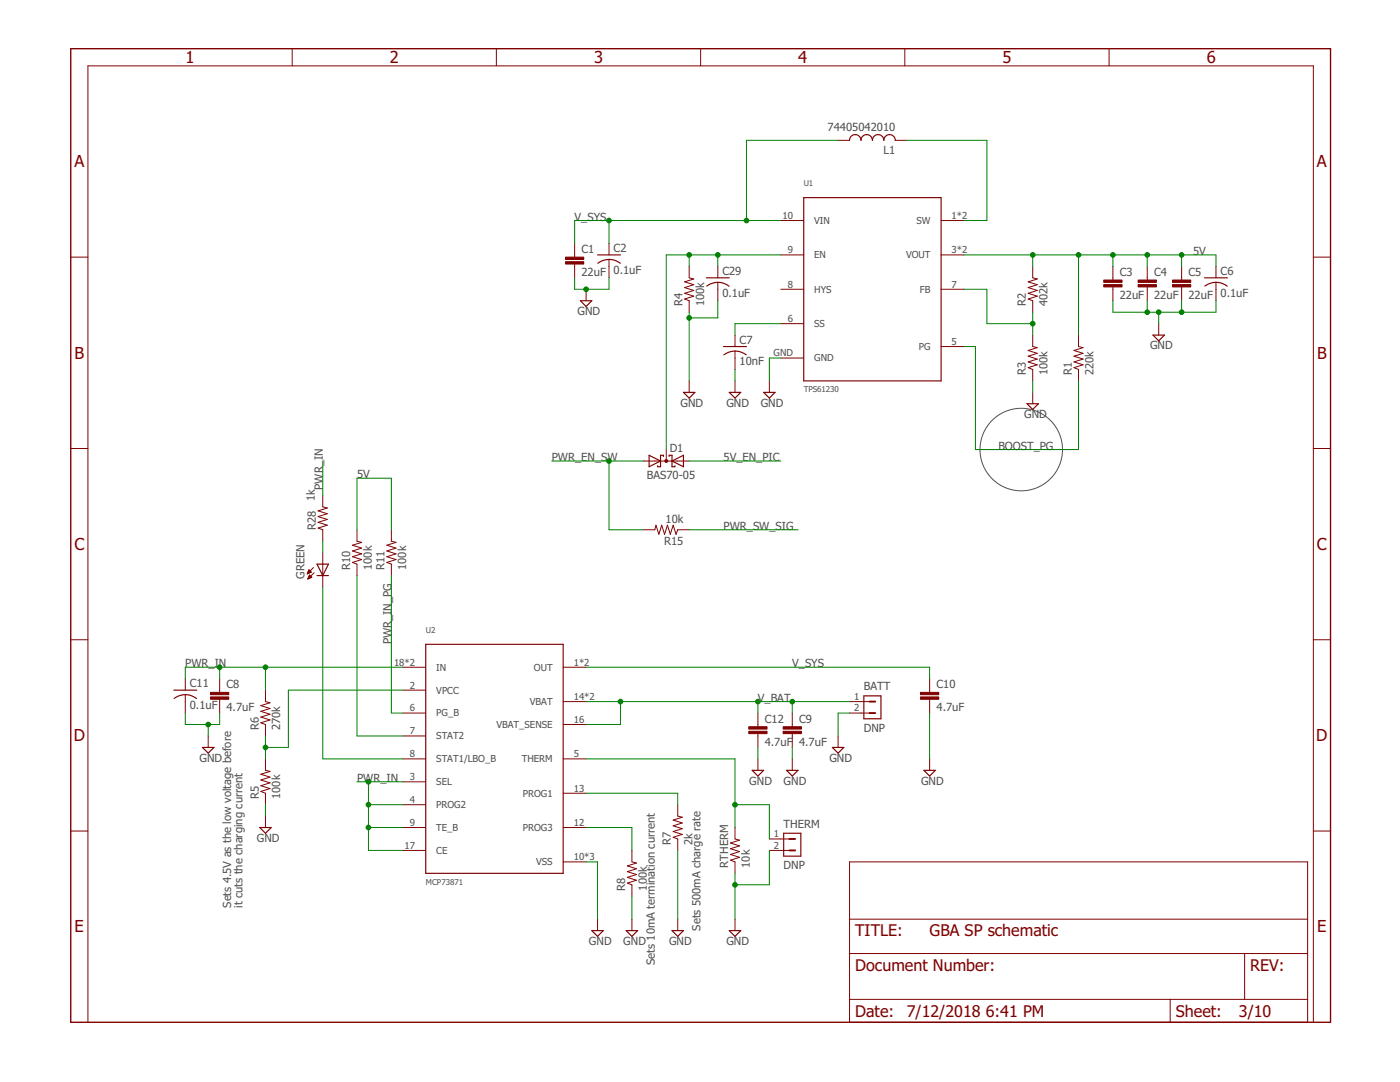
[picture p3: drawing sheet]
<svg xmlns="http://www.w3.org/2000/svg" width="279mm" height="216mm" viewBox="0 0 279 216" stroke-linecap="round" stroke-linejoin="round" font-family="sans-serif">
<circle cx="203.8" cy="89.7" r="8.2" fill="none" stroke="#505050" stroke-width=".2"/>
<path d="M14.1 9.7h251.4v194.3h-251.4z" fill="none" stroke="#800000" stroke-width=".28"/>
<g fill="none" stroke="#800000" stroke-width=".2">
<path d="M58.3 9.7v3.4M99.1 9.7v3.4M139.8 9.7v3.4M180.6 9.7v3.4M221.3 9.7v3.4M167.3 28h2.2M178.7 28h2.3M14.1 51.3h3.4M114.7 48.6v2.7M114.7 52.7v2.7M117 57.7v2.3M121.5 48.6v2.3"/>
<path d="M121.5 51.8v3.6M137.5 53.1v2.3l1 .3-1.9 .5 1.9 .6-1.9 .6 1.9 .6-1.9 .5 1.9 .6-1.9 .6 .9 .3v2.3M143.3 53.1v2.3M143.3 56.3v3.7M155.8 44h4.6M155.8 50.9h4.6M155.8 57.7h4.6M187.8 44h4.6M187.8 50.9h4.6M187.8 57.7h4.6M206.1 53.1v2.3l.9 .3-1.8 .5 1.8 .6-1.8 .6 1.8 .6-1.8 .5 1.8 .6-1.8 .6 .9 .3v2.3M222.1 53.1v2.8"/>
<path d="M222.1 57.3v2.7M229 53.1v2.8M229 57.3v2.7M235.8 53.1v2.8M235.8 57.3v2.7M242.7 53.1v2.3M242.7 56.3v3.7M262.1 51.3h3.4M137.5 76v2.3M146.7 66.9v2.3M146.7 70.1v3.6M146.7 76v2.3"/>
<path d="M153.5 76v2.3M155.8 64.6h4.6M155.8 71.4h4.6M187.8 69.2h4.6M206.1 66.9v2.3l.9 .2-1.8 .5 1.8 .6-1.8 .6 1.8 .5-1.8 .6 1.8 .6-1.8 .6 .9 .3v2.3M206.1 78.3v2.3M215.2 66.9v2.3l1 .2-1.9 .5 1.9 .6-1.9 .6 1.9 .5-1.9 .6 1.9 .6-1.9 .6 .9 .3v2.3M231.2 64.6v2.3M14.1 89.5h3.4M64.4 98.8v2.3l.9 .3-1.8 .5 1.8 .6-1.8 .6 1.8 .6-1.8 .5 1.8 .6-1.8 .6 .9 .3v2.3M128.4 92h9.1M133 89.7v2.3"/>
<path d="M262.1 89.5h3.4M61.4 114.4h.2M61.4 114.3h.4M61.4 114.2h.6M61.5 115.5h.1M61.5 114.1h.5M61.5 115.4h.3M61.5 114h.4M61.6 115.3h.5M61.6 113.9h.2M61.6 115.1h.6M61.6 113.8h.1"/>
<path d="M61.6 115h.5M61.7 113.7l.4 .5-.8 .3zM61.7 114.9h.3M61.7 114.8h.2M61.8 114.7l.4 .5-.8 .3zM62.6 113.2l-1.3 1.3M62.7 114.3l-1.3 1.2M64.4 110.3v6.8M71.2 105.7v2.3l1 .2-1.9 .6 1.9 .6-1.9 .5 1.9 .6-1.9 .6 1.9 .6-1.9 .5 .9 .4v2.3M78.1 105.7v2.3l.9 .2-1.8 .6 1.8 .6-1.8 .5 1.8 .6-1.8 .6 1.8 .6-1.8 .5 .9 .4v2.3M128.4 105.7h2.3l.2-.9 .6 1.8 .6-1.8 .5 1.8 .6-1.8 .6 1.8 .5-1.8 .6 1.8 .4-.9h2.2M14.1 127.7h3.4"/>
<path d="M37 135.4v2.3M37 138.6v3.7M43.8 135.4v2.8M43.8 139.5v2.8M53 137.7v2.3l.9 .2-1.9 .6 1.9 .6-1.9 .5 1.9 .6-1.9 .6 1.9 .6-1.9 .5 1 .4v2.3M80.4 133.1h4.6M80.4 137.7h4.6M112.4 133.1h4.6M112.4 140h4.6M169.5 140h4M185.5 135.4v2.8M185.5 139.5v2.8"/>
<path d="M262.1 127.7h3.4M41.6 146.9v2.2M53 151.4v2.3l.9 .2-1.9 .6 1.9 .6-1.9 .5 1.9 .6-1.9 .6 1.9 .6-1.9 .5 1 .4v2.3M80.4 142.3h4.6M80.4 146.9h4.6M80.4 151.4h4.6M80.4 156h4.6M112.4 151.4h4.6M112.4 158.3h4.6M112.4 144.6h4.6M151.3 142.3v2.7M151.3 146.4v2.7"/>
<path d="M151.3 151.4v2.3M158.1 142.3v2.7M158.1 146.4v2.7M158.1 151.4v2.3M167.3 146.9v2.2M169.5 142.3h4M185.5 151.4v2.3M14.1 165.8h3.4M53 162.8v2.3M80.4 160.6h4.6M80.4 165.1h4.6M80.4 169.7h4.6"/>
<path d="M112.4 172h4.6M112.4 165.1h4.6M126.1 169.7v2.3l.9 .2-1.8 .6 1.8 .6-1.8 .5 1.8 .6-1.8 .6 1.8 .5-1.8 .6 .9 .4v2.2M135.3 160.6v2.2l.9 .3-1.9 .5 1.9 .6-1.9 .6 1.9 .6-1.9 .5 1.9 .6-1.9 .6 1 .3v2.3M146.7 165.1v2.3l.9 .2-1.8 .6 1.8 .6-1.8 .6 1.8 .5-1.8 .6 1.8 .6-1.8 .5 .9 .4v2.3M153.5 169.7h4M153.5 167.4h4M169.5 172h91.5v32h-91.5zM262.1 165.8h3.4M119.3 183.4v2.3M126.1 183.4v2.3M135.3 183.4v2.3"/>
<path d="M146.7 183.4v2.3M169.5 190.3h91.5M169.5 199.4h91.5M169.5 183.4h91.5M233.5 199.4v4.6M248.4 190.3v9.1M17.5 204v-190.9h244.6v190.9"/>
</g>
<g fill="none" stroke="#800000" stroke-width=".23">
<path d="M160.4 39.4h27.4v36.6h-27.4zM169.5 28a1.14 1.14 0 0 1 1.2-1.1 1.14 1.14 0 0 1 1.1 1.1 1.14 1.14 0 0 1 1.2-1.1 1.14 1.14 0 0 1 1.1 1.1 1.13 1.13 0 0 1 1.1-1.1 1.13 1.13 0 0 1 1.2 1.1 1.14 1.14 0 0 1 1.1-1.1 1.14 1.14 0 0 1 1.2 1.1M119.3 50.9h4.5M121.5 51.8l1 .1 1.3 .6M121.5 51.8l-1.4 .2-.8 .5M141 55.4h4.5M141 57.1a3.6 3.6 0 0 1 4.5 0M240.4 55.4h4.6M240.5 57.1a3.6 3.6 0 0 1 4.4 0M115.8 60h2.3l-1.1 1.2zM136.4 78.3h2.3l-1.2 1.1zM144.4 69.2h4.6"/>
<path d="M144.5 70.8a3.7 3.7 0 0 1 4.4 0M145.5 78.3h2.3l-1.1 1.1zM152.4 78.3h2.3l-1.2 1.1zM230.1 66.9h2.3l-1.2 1.1zM129.5 90.8l2.3 1.2-2.3 1.1zM132.4 91.1v-.3h-.6v2.3h-.5v-.2M133.5 91.1v-.3h.6v2.3h.6v-.2M134.1 92l2.3-1.2v2.3zM205 80.6h2.2l-1.1 1.1zM63.3 112.6h2.3l-1.2 2.3zM63.3 114.9h2.3M34.7 137.7h4.6"/>
<path d="M34.8 139.4a3.6 3.6 0 0 1 4.4 0M85 128.6h27.4v45.7h-27.4zM172.4 138.9h3.4v4.5h-3.4zM40.4 149.1h2.3l-1.1 1.2zM150.1 153.7h2.3l-1.1 1.2zM157 153.7h2.3l-1.2 1.2zM166.1 149.1h2.3l-1.1 1.2zM184.4 153.7h2.3l-1.2 1.2zM51.8 165.1h2.3l-1.1 1.2zM156.4 166.3h3.4v4.5h-3.4zM118.1 185.7h2.3l-1.1 1.1zM125 185.7h2.3l-1.2 1.1z"/>
<path d="M134.1 185.7h2.3l-1.1 1.1zM145.5 185.7h2.3l-1.1 1.1z"/>
</g>
<g fill="#800000" stroke="#800000" stroke-width=".2">
<path d="M220.3 56.8h3.6v.5h-3.6z"/>
<path d="M220.3 55.9h3.6v.4h-3.6z"/>
<path d="M227.1 56.8h3.7v.5h-3.7z"/>
<path d="M227.1 55.9h3.7v.4h-3.7z"/>
<path d="M234 56.8h3.6v.5h-3.6z"/>
<path d="M234 55.9h3.6v.4h-3.6z"/>
<path d="M112.9 52.2h3.6v.5h-3.6z"/>
<path d="M112.9 51.3h3.6v.5h-3.6z"/>
<path d="M42 139.1h3.7v.4h-3.7z"/>
<path d="M42 138.2h3.7v.4h-3.7z"/>
<path d="M156.3 145.9h3.6v.5h-3.6z"/>
<path d="M156.3 145h3.6v.5h-3.6z"/>
<path d="M183.7 139.1h3.6v.4h-3.6z"/>
<path d="M183.7 138.2h3.6v.4h-3.6z"/>
<path d="M149.4 145.9h3.7v.5h-3.7z"/>
<path d="M149.4 145h3.7v.5h-3.7z"/>
</g>
<path d="M173.5 140h1.2M173.5 142.3h1.2M157.5 167.4h1.2M157.5 169.7h1.2" fill="none" stroke="#800000" stroke-width=".38"/>
<circle cx="133" cy="92" r=".3" fill="#800000" stroke="#800000" stroke-width=".2"/>
<g fill="none" stroke="#008000" stroke-width=".2">
<path d="M167.3 28h-18.3v16M181 28h16v16h-4.6M114.7 55.4v2.3h6.8v-2.3M121.5 44v4.6M137.5 50.9v2.2M143.3 50.9v2.2M155.8 44h-41.1v4.6M155.8 50.9h-22.8v38.8M192.4 50.9h50.3v2.2M192.4 57.7h4.6v6.9h9.1M206.1 50.9v2.2M215.2 50.9v16"/>
<path d="M222.1 50.9v2.2M229 50.9v2.2M235.8 50.9v2.2M137.5 62.3v13.7M143.3 60v3.4h-5.8M146.7 73.7v2.3M155.8 64.6h-9.1v2.3M155.8 71.4h-2.3v4.6M192.4 69.2h2.3v20.5h20.5v-13.7M206.1 62.3v4.6M206.1 76v2.3M222.1 60v2.3h20.6v-2.3"/>
<path d="M229 60v2.3M231.2 62.3v2.3M235.8 60v2.3M64.4 92v6.8M110.1 92h18.3M121.5 92v13.7h6.9M137.5 92h18.3M64.4 108v2.3M64.4 117.1v34.3h16M71.2 105.7v-10.3h6.9v10.3M71.2 114.9v32h9.2M78.1 114.9v27.4h2.3"/>
<path d="M137.5 105.7h21.8M43.8 133.1v2.3M53 133.1v4.6M80.4 133.1h-43.4v2.3M80.4 137.7h-22.8v11.4h-4.6M117 133.1h68.5v2.3M117 140h52.5M123.8 140v4.6h-6.8M151.3 140v2.3M158.1 140v2.3M37 142.3v2.3h6.8v-2.3M41.6 144.6v2.3"/>
<path d="M53 146.9v4.5M71.2 156h9.2M73.5 156v13.7h6.9M117 151.4h29.7v13.7M117 158.3h18.3v2.3M151.3 149.1v2.3M158.1 149.1v2.3M169.5 142.3h-2.2v4.6M185.5 142.3v9.1M53 160.6v2.2M73.5 165.1h6.9M73.5 160.6h6.9"/>
<path d="M117 172h2.3v11.4M117 165.1h9.1v4.6M126.1 178.8v4.6M135.3 169.7v13.7M146.7 174.3v9.1M146.7 160.6h6.8v6.8M153.5 169.7v6.9h-6.8"/>
</g>
<g fill="#008000" stroke="#008000" stroke-width=".2">
<circle cx="121.5" cy="44" r=".47"/>
<circle cx="149" cy="44" r=".47"/>
<circle cx="222.1" cy="50.9" r=".47"/>
<circle cx="235.8" cy="50.9" r=".47"/>
<circle cx="229" cy="50.9" r=".47"/>
<circle cx="206.1" cy="50.9" r=".47"/>
<circle cx="215.2" cy="50.9" r=".47"/>
<circle cx="206.1" cy="64.6" r=".47"/>
<circle cx="117" cy="57.7" r=".47"/>
<circle cx="231.2" cy="62.3" r=".47"/>
<circle cx="229" cy="62.3" r=".47"/>
<circle cx="235.8" cy="62.3" r=".47"/>
<circle cx="137.5" cy="63.4" r=".47"/>
<circle cx="41.6" cy="144.6" r=".47"/>
<circle cx="146.7" cy="176.6" r=".47"/>
<circle cx="137.5" cy="50.9" r=".47"/>
<circle cx="143.3" cy="50.9" r=".47"/>
<circle cx="43.8" cy="133.1" r=".47"/>
<circle cx="53" cy="133.1" r=".47"/>
<circle cx="73.5" cy="156" r=".47"/>
<circle cx="73.5" cy="165.1" r=".47"/>
<circle cx="73.5" cy="160.6" r=".47"/>
<circle cx="123.8" cy="140" r=".47"/>
<circle cx="158.1" cy="140" r=".47"/>
<circle cx="151.3" cy="140" r=".47"/>
<circle cx="53" cy="149.1" r=".47"/>
<circle cx="146.7" cy="160.6" r=".47"/>
<circle cx="121.5" cy="92" r=".47"/>
</g>
<g font-size="3.3" fill="#800000">
<text x="37" y="12.6">1</text>
<text x="77.8" y="12.6">2</text>
<text x="118.6" y="12.6">3</text>
<text x="159.3" y="12.6">4</text>
<text x="200.1" y="12.6">5</text>
<text x="240.8" y="12.6">6</text>
<text x="14.8" y="33.4">A</text>
<text x="262.8" y="33.4">A</text>
<text x="14.9" y="71.6">B</text>
<text x="262.8" y="71.6">B</text>
<text x="14.8" y="109.7">C</text>
<text x="262.8" y="109.7">C</text>
<text x="14.7" y="147.9">D</text>
<text x="262.7" y="147.9">D</text>
<text x="14.9" y="186.1">E</text>
<text x="262.9" y="186.1">E</text>
</g>
<g font-size="3.2" fill="#800000">
<text x="170.7" y="186.8">TITLE:</text>
<text x="185.5" y="186.8">GBA SP schematic</text>
<text x="170.7" y="193.7">Document Number:</text>
<text x="249.5" y="193.7">REV:</text>
<text x="170.7" y="202.8">Date:</text>
<text x="181" y="202.8">7/12/2018</text>
<text x="196.7" y="202.8">6:41 PM</text>
<text x="234.7" y="202.8">Sheet:</text>
<text x="247.2" y="202.8">3/10</text>
</g>
<g font-size="2.2" fill="#505050">
<text x="165.2" y="26.2">74405042010</text>
<text x="176.3" y="30.8">L1</text>
<text x="114.7" y="44">V_SYS</text>
<text x="116.1" y="50.5">C1</text>
<text x="122.5" y="50.3">C2</text>
<text x="238.1" y="50.9">5V</text>
<text x="116.1" y="55.1">22uF</text>
<text x="122.5" y="54.6">0.1uF</text>
<text x="144.2" y="59.2">0.1uF</text>
<text x="144.2" y="54.9">C29</text>
<text x="223.5" y="59.7">22uF</text>
<text x="223.5" y="55.1">C3</text>
<text x="230.3" y="59.7">22uF</text>
<text x="230.3" y="55.1">C4</text>
<text x="237.2" y="59.7">22uF</text>
<text x="237.2" y="55.1">C5</text>
<text x="243.6" y="59.2">0.1uF</text>
<text x="243.6" y="54.9">C6</text>
<text x="115.3" y="62.9">GND</text>
<text x="136.2" y="61.1" transform="rotate(-90 136.2 61.1)">R4</text>
<text x="140.5" y="61.1" transform="rotate(-90 140.5 61.1)">100k</text>
<text x="204.8" y="61.1" transform="rotate(-90 204.8 61.1)">R2</text>
<text x="209.1" y="61.1" transform="rotate(-90 209.1 61.1)">402k</text>
<text x="147.6" y="68.6">C7</text>
<text x="229.5" y="69.7">GND</text>
<text x="147.6" y="72.9">10nF</text>
<text x="204.8" y="74.9" transform="rotate(-90 204.8 74.9)">R3</text>
<text x="209.1" y="74.9" transform="rotate(-90 209.1 74.9)">100k</text>
<text x="213.9" y="74.9" transform="rotate(-90 213.9 74.9)">R1</text>
<text x="218.2" y="74.9" transform="rotate(-90 218.2 74.9)">220k</text>
<text x="135.8" y="81.1">GND</text>
<text x="145" y="81.1">GND</text>
<text x="151.8" y="81.1">GND</text>
<text x="204.4" y="83.4">GND</text>
<text x="199.2" y="89.7">BOOST_PG</text>
<text x="71.3" y="95.4">5V</text>
<text x="110.1" y="92">PWR_EN_SW</text>
<text x="129.1" y="95.6">BAS70-05</text>
<text x="133.7" y="90.2">D1</text>
<text x="144.4" y="92">5V_EN_PIC</text>
<text x="62.8" y="100" transform="rotate(-90 62.8 100)">1k</text>
<text x="64.4" y="97.7" transform="rotate(-90 64.4 97.7)">PWR_IN</text>
<text x="63.1" y="105.7" transform="rotate(-90 63.1 105.7)">R28</text>
<text x="132.8" y="104.3">10k</text>
<text x="144.4" y="105.7">PWR_SW_SIG</text>
<text x="69.9" y="113.7" transform="rotate(-90 69.9 113.7)">R10</text>
<text x="74.2" y="113.7" transform="rotate(-90 74.2 113.7)">100k</text>
<text x="76.8" y="113.7" transform="rotate(-90 76.8 113.7)">R11</text>
<text x="81.1" y="113.7" transform="rotate(-90 81.1 113.7)">100k</text>
<text x="132.5" y="108.7">R15</text>
<text x="60.7" y="115.5" transform="rotate(-90 60.7 115.5)">GREEN</text>
<text x="78.1" y="128.6" transform="rotate(-90 78.1 128.6)">PWR_IN_PG</text>
<text x="37" y="133.1">PWR_IN</text>
<text x="37.9" y="137.1">C11</text>
<text x="45.2" y="137.4">C8</text>
<text x="158.1" y="133.1">V_SYS</text>
<text x="172.4" y="137.7">BATT</text>
<text x="186.9" y="137.4">C10</text>
<text x="37.9" y="141.5">0.1uF</text>
<text x="45.2" y="141.9">4.7uF</text>
<text x="151.3" y="140">V_BAT</text>
<text x="186.9" y="141.9">4.7uF</text>
<text x="51.6" y="145.7" transform="rotate(-90 51.6 145.7)">R6</text>
<text x="55.9" y="145.7" transform="rotate(-90 55.9 145.7)">270k</text>
<text x="152.6" y="148.8">4.7uF</text>
<text x="152.6" y="144.2">C12</text>
<text x="159.5" y="148.8">4.7uF</text>
<text x="159.5" y="144.2">C9</text>
<text x="172.4" y="146">DNP</text>
<text x="39.8" y="152">GND</text>
<text x="71.3" y="156">PWR_IN</text>
<text x="165.5" y="152">GND</text>
<text x="51.6" y="159.4" transform="rotate(-90 51.6 159.4)">R5</text>
<text x="55.9" y="159.4" transform="rotate(-90 55.9 159.4)">100k</text>
<text x="149.5" y="156.6">GND</text>
<text x="156.4" y="156.6">GND</text>
<text x="183.8" y="156.6">GND</text>
<text x="51.3" y="168">GND</text>
<text x="156.4" y="165.1">THERM</text>
<text x="133.9" y="168.6" transform="rotate(-90 133.9 168.6)">R7</text>
<text x="138.2" y="168.6" transform="rotate(-90 138.2 168.6)">2k</text>
<text x="145.3" y="173.1" transform="rotate(-90 145.3 173.1)">RTHERM</text>
<text x="149.7" y="173.1" transform="rotate(-90 149.7 173.1)">10k</text>
<text x="156.4" y="173.4">DNP</text>
<text x="124.8" y="177.7" transform="rotate(-90 124.8 177.7)">R8</text>
<text x="129.1" y="177.7" transform="rotate(-90 129.1 177.7)">100k</text>
<text x="46.1" y="181.1" transform="rotate(-90 46.1 181.1)">Sets 4.5V as the low voltage before</text>
<text x="48.4" y="181.1" transform="rotate(-90 48.4 181.1)">it cuts the charging current</text>
<text x="139.8" y="185.7" transform="rotate(-90 139.8 185.7)">Sets 500mA charge rate</text>
<text x="117.5" y="188.6">GND</text>
<text x="124.4" y="188.6">GND</text>
<text x="133.5" y="188.6">GND</text>
<text x="145" y="188.6">GND</text>
<text x="130.7" y="192.6" transform="rotate(-90 130.7 192.6)">Sets 10mA termination current</text>
</g>
<g font-size="1.9" fill="#505050">
<text x="156.2" y="43.7">10</text>
<text x="162.5" y="44.7">VIN</text>
<text x="182.9" y="44.7">SW</text>
<text x="189.9" y="43.7">1*2</text>
<text x="157.2" y="50.5">9</text>
<text x="162.5" y="51.5">EN</text>
<text x="180.8" y="51.6">VOUT</text>
<text x="189.9" y="50.5">3*2</text>
<text x="157.2" y="57.4">8</text>
<text x="162.5" y="58.4">HYS</text>
<text x="183.6" y="58.4">FB</text>
<text x="189.9" y="57.4">7</text>
<text x="157.2" y="64.3">6</text>
<text x="162.5" y="65.3">SS</text>
<text x="154.4" y="71.1">GND</text>
<text x="183.4" y="69.8">PG</text>
<text x="189.9" y="68.8">5</text>
<text x="162.5" y="72.1">GND</text>
<text x="78.6" y="132.8">18*2</text>
<text x="81.8" y="137.4">2</text>
<text x="87.1" y="133.8">IN</text>
<text x="106.5" y="133.8">OUT</text>
<text x="114.5" y="132.8">1*2</text>
<text x="81.8" y="142">6</text>
<text x="87.1" y="138.4">VPCC</text>
<text x="87.1" y="143">PG_B</text>
<text x="105.7" y="140.7">VBAT</text>
<text x="114.5" y="139.7">14*2</text>
<text x="170.4" y="139.7">1</text>
<text x="170.4" y="142">2</text>
<text x="81.8" y="146.5">7</text>
<text x="87.1" y="147.5">STAT2</text>
<text x="99.1" y="145.3">VBAT_SENSE</text>
<text x="114.5" y="144.2">16</text>
<text x="81.8" y="151.1">8</text>
<text x="81.8" y="155.7">3</text>
<text x="87.1" y="152.1">STAT1/LBO_B</text>
<text x="104.1" y="152.1">THERM</text>
<text x="114.5" y="151.1">5</text>
<text x="81.8" y="160.2">4</text>
<text x="87.1" y="156.7">SEL</text>
<text x="87.1" y="161.2">PROG2</text>
<text x="104.3" y="159">PROG1</text>
<text x="114.5" y="158">13</text>
<text x="81.8" y="164.8">9</text>
<text x="87.1" y="165.8">TE_B</text>
<text x="104.3" y="165.8">PROG3</text>
<text x="114.5" y="164.8">12</text>
<text x="154.4" y="167.1">1</text>
<text x="80.8" y="169.4">17</text>
<text x="87.1" y="170.4">CE</text>
<text x="107" y="172.7">VSS</text>
<text x="114.5" y="171.7">10*3</text>
<text x="154.4" y="169.4">2</text>
</g>
<g font-size="1.6" fill="#505050">
<text x="160.4" y="37.1">U1</text>
<text x="160.4" y="78.3">TPS61230</text>
<text x="85" y="126.3">U2</text>
<text x="85" y="176.6">MCP73871</text>
</g>
</svg>
